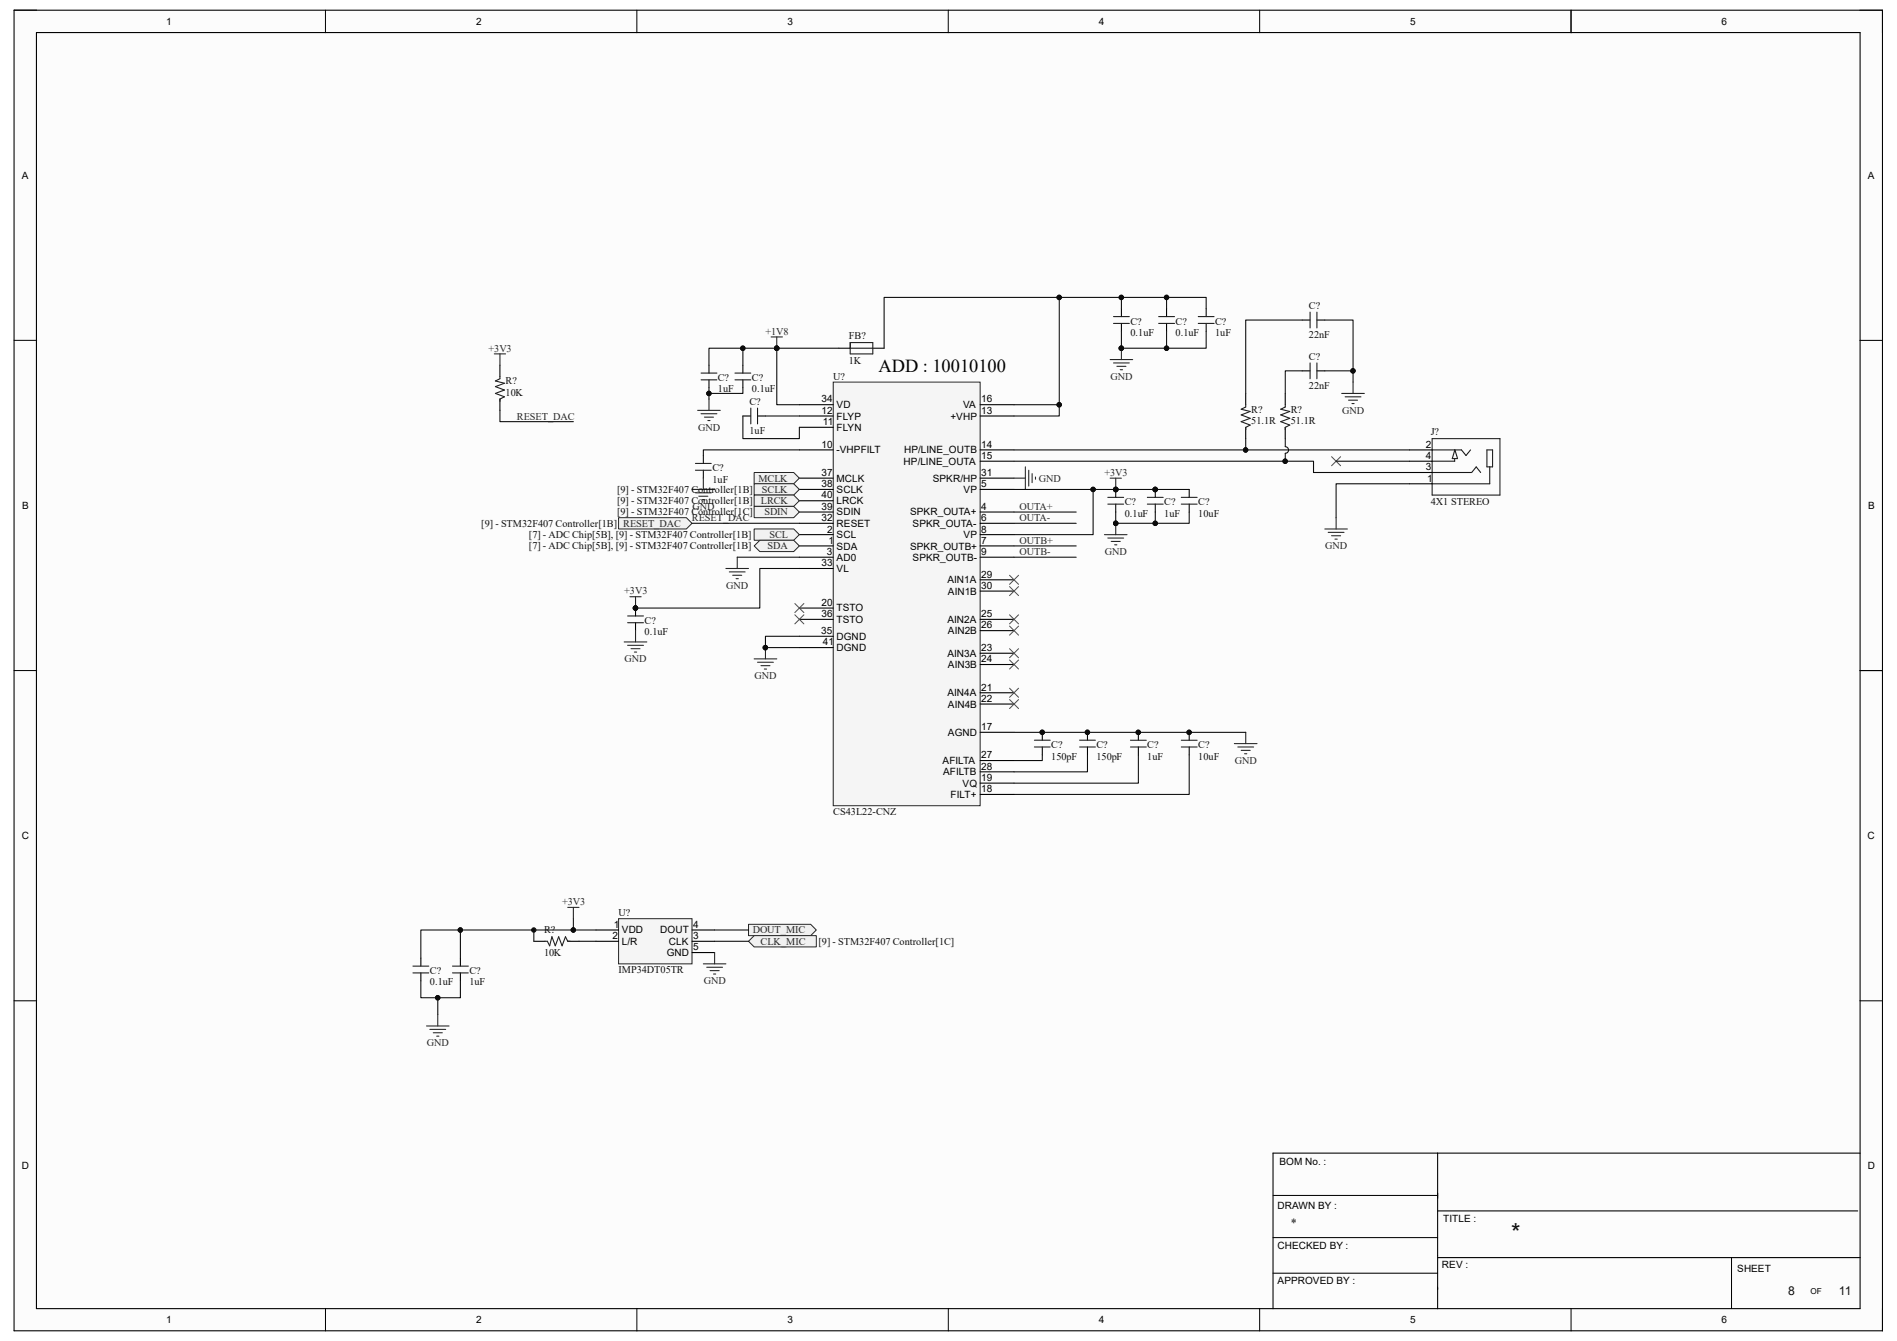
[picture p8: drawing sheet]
<svg xmlns="http://www.w3.org/2000/svg" width="297mm" height="210mm" viewBox="0 0 297 210" stroke-linecap="round" stroke-linejoin="round" font-family="sans-serif">
<g fill="#fcfcfc">
<path d="M2.2 1.6h292.5v206.8h-292.5z" fill-rule="evenodd"/>
<path d="M5.7 5.1h285.5v199.8h-285.5z" fill-rule="evenodd"/>
</g>
<g fill="none" stroke="#000" stroke-width=".16">
<path d="M2.2 1.6h3.5M51 1.6v3.5M99.7 1.6v3.5M148.5 1.6v3.5M197.2 1.6v3.5M246 1.6v3.5M291.2 1.6h3.5v3.5M2.2 53.3h3.5M291.2 53.3h3.5M2.2 105h3.5M291.2 105h3.5M2.2 156.7h3.5"/>
<path d="M291.2 156.7h3.5M199.3 193.8h25.8M199.3 199.4h25.8M199.3 187.2h25.8M271.1 197v7.9M51 204.9v3.5M99.7 204.9v3.5M148.5 204.9v3.5M197.2 204.9v3.5M246 204.9v3.5M294.7 204.9v3.5"/>
</g>
<path d="M5.7 5.1h285.5v199.8h-285.5zM246 1.6v3.5M294.7 1.6h-292.5v206.8h292.5M294.7 1.6v206.8M291.2 105h3.5M225.1 180.6v24.4M225.1 189.6h65.8M225.1 197h66.2M291.3 180.6h-92v24.4" fill="none" stroke="#000" stroke-width=".17"/>
<path d="M130.5 59.8h23v66.4h-23z" fill-rule="evenodd" fill="#f5f5f5"/>
<path d="M130.5 59.8h23v66.4h-23z" fill="none" stroke="#262626" stroke-width=".16"/>
<g fill="none" stroke="#000" stroke-width=".17">
<path d="M125.2 76.6h5.3M125.2 70.5h5.3M125.2 66.9h5.3M125.2 65.2h5.3M125.2 63.4h5.3M125.2 74.9h5.3M125.2 78.4h5.3M153.5 76.6h5.3M153.5 70.5h5.3M153.5 65.2h5.3M153.5 72.2h5.3M153.5 63.4h5.3"/>
<path d="M153.5 74.9h5.3M125.2 85.5h5.3M125.2 83.7h5.3M125.2 87.3h5.3M125.2 80.2h5.3M125.2 82h5.3M125.2 95.2h5.3M125.2 97h5.3M125.2 89h5.3M125.2 99.6h5.3M153.5 85.5h5.3M153.5 83.7h5.3"/>
<path d="M153.5 87.3h5.3M153.5 80.2h5.3M153.5 82h5.3M153.5 97h5.3M153.5 98.8h5.3M153.5 90.8h5.3M153.5 92.6h5.3M125.2 101.4h5.3M153.5 114.7h5.3M153.5 108.5h5.3M153.5 110.3h5.3M153.5 102.3h5.3"/>
<path d="M153.5 104.1h5.3M153.5 119.1h5.3M153.5 124.4h5.3M153.5 122.6h5.3M153.5 120.9h5.3"/>
</g>
<path d="M120.7 52.8h1.8M121.6 52.8v1.7" fill="none" stroke="#262626" stroke-width=".17"/>
<circle cx="121.6" cy="54.5" r=".34" fill="#0e0e0e"/>
<circle cx="121.6" cy="54.5" r=".34" fill="none" stroke="#0e0e0e" stroke-width=".16"/>
<path d="M111 57.2v1.2M111 59.5v1.2M116.3 57.2v1.2M116.3 59.5v1.2M131.3 54.5h1.8M136.7 54.5h1.7M175.6 48.3v1.3M175.6 50.7v1.2M110.1 71.3v1.3M110.1 73.6v1.3M116.3 65.2h1.2M118.6 65.2h1.2" fill="none" stroke="#000" stroke-width=".17"/>
<path d="M109.8 59.5h2.4M109.8 58.4h2.4M115.1 59.5h2.4M115.1 58.4h2.4M133.1 53.7h3.6v1.7h-3.6zM133.1 54.5h3.6M174.3 50.7h2.5M174.3 49.6h2.5M108.9 72.6h2.5M108.9 73.6h2.5M117.5 63.9v2.5M118.6 63.9v2.5" fill="none" stroke="#1c1c1c" stroke-width=".17"/>
<path d="M108.3 76.6h3.6M108.9 77.2h2.5M109.2 64.3h3.6M109.4 77.7h1.4M109.8 64.8h2.4M109.9 78.2h.4M110.1 74.9v1.7M110.3 65.3h1.4M110.8 65.9h.4M111 62.5v1.8" fill="none" stroke="#262626" stroke-width=".17"/>
<path d="M118.1 74h6.2l.9 .9-.9 .9h-6.2z" fill-rule="evenodd" fill="#f0f0f0"/>
<path d="M118.1 74h6.2l.9 .9-.9 .9h-6.2z" fill="none" stroke="#262626" stroke-width=".16"/>
<path d="M118.1 75.8h6.2l.9 .8-.9 .9h-6.2z" fill-rule="evenodd" fill="#f0f0f0"/>
<path d="M118.1 75.8h6.2l.9 .8-.9 .9h-6.2z" fill="none" stroke="#262626" stroke-width=".16"/>
<path d="M118.1 77.5h6.2l.9 .9-.9 .9h-6.2z" fill-rule="evenodd" fill="#f0f0f0"/>
<path d="M118.1 77.5h6.2l.9 .9-.9 .9h-6.2z" fill="none" stroke="#262626" stroke-width=".16"/>
<path d="M118.1 79.3h6.2l.9 .9-.9 .9h-6.2z" fill-rule="evenodd" fill="#f0f0f0"/>
<path d="M118.1 79.3h6.2l.9 .9-.9 .9h-6.2z" fill="none" stroke="#262626" stroke-width=".16"/>
<path d="M78.3 57.2v1.8M78.3 62.5v1.8" fill="none" stroke="#000" stroke-width=".17"/>
<path d="M78.3 59v.3l-.7 .4 1.4 .3-1.4 .6 1.4 .5-1.4 .5 1.4 .5-.7 .4v.4" fill="none" stroke="#1c1c1c" stroke-width=".17"/>
<path d="M77.4 55.4h1.8M78.3 55.4v1.8" fill="none" stroke="#262626" stroke-width=".17"/>
<path d="M96.8 81.1h10.7l.8 .9-.8 .8h-10.7z" fill-rule="evenodd" fill="#f0f0f0"/>
<path d="M96.8 81.1h10.7l.8 .9-.8 .8h-10.7z" fill="none" stroke="#262626" stroke-width=".16"/>
<path d="M118.1 82.8h6.2l.9 .9-.9 .9h-6.2z" fill-rule="evenodd" fill="#f0f0f0"/>
<path d="M118.1 82.8h6.2l.9 .9-.9 .9h-6.2z" fill="none" stroke="#262626" stroke-width=".16"/>
<path d="M119 84.6h5.3l.9 .9-.9 .9h-5.3l-.9-.9z" fill-rule="evenodd" fill="#f0f0f0"/>
<path d="M119 84.6h5.3l.9 .9-.9 .9h-5.3l-.9-.9z" fill="none" stroke="#262626" stroke-width=".16"/>
<path d="M98.6 93.5h1.8M99.5 93.5v1.7M113.7 89h3.5M114.2 89.6h2.5M114.7 90.1h1.4M115.2 90.6h.4M115.4 87.3v1.7" fill="none" stroke="#262626" stroke-width=".17"/>
<circle cx="99.5" cy="95.2" r=".34" fill="#0e0e0e"/>
<circle cx="99.5" cy="95.2" r=".34" fill="none" stroke="#0e0e0e" stroke-width=".16"/>
<circle cx="99.5" cy="95.2" r=".34" fill="#0e0e0e"/>
<circle cx="99.5" cy="95.2" r=".34" fill="none" stroke="#0e0e0e" stroke-width=".16"/>
<path d="M99.5 95.2v1.3M99.5 97.5v1.3" fill="none" stroke="#000" stroke-width=".17"/>
<circle cx="99.5" cy="95.2" r=".34" fill="#0e0e0e"/>
<circle cx="99.5" cy="95.2" r=".34" fill="none" stroke="#0e0e0e" stroke-width=".16"/>
<path d="M98.3 97.5h2.4M98.3 96.5h2.4" fill="none" stroke="#1c1c1c" stroke-width=".17"/>
<path d="M99.5 98.8v1.7M97.7 100.5h3.6M98.3 101.1h2.4M98.8 101.6h1.4M99.3 102.1h.4M118.1 103.2h3.5M118.6 103.7h2.5M119.1 104.3h1.5M119.7 104.8h.3M119.8 101.4v1.8" fill="none" stroke="#262626" stroke-width=".17"/>
<circle cx="119.8" cy="101.4" r=".34" fill="#0e0e0e"/>
<circle cx="119.8" cy="101.4" r=".34" fill="none" stroke="#0e0e0e" stroke-width=".16"/>
<path d="M124.4 94.5l1.5 1.4M124.4 96.3l1.5 1.4M125.9 94.5l-1.5 1.4M125.9 96.3l-1.5 1.4" fill="none" stroke="#4c4c4c" stroke-width=".16"/>
<path d="M173.8 56.3h3.5M174.3 56.8h2.5M174.9 57.4h1.4M175.4 57.9h.4M175.6 54.5v1.8" fill="none" stroke="#262626" stroke-width=".17"/>
<circle cx="175.6" cy="54.5" r=".34" fill="#0e0e0e"/>
<circle cx="175.6" cy="54.5" r=".34" fill="none" stroke="#0e0e0e" stroke-width=".16"/>
<path d="M182.6 48.3v1.3M182.6 50.7v1.2M188.8 48.3v1.3M188.8 50.7v1.2" fill="none" stroke="#000" stroke-width=".17"/>
<path d="M181.4 50.7h2.5M181.4 49.6h2.5M187.6 50.7h2.5M187.6 49.6h2.5" fill="none" stroke="#1c1c1c" stroke-width=".17"/>
<path d="M173.8 74.9h1.8M174.7 74.9v1.8" fill="none" stroke="#262626" stroke-width=".17"/>
<circle cx="174.7" cy="76.7" r=".34" fill="#0e0e0e"/>
<circle cx="174.7" cy="76.7" r=".34" fill="none" stroke="#0e0e0e" stroke-width=".16"/>
<circle cx="174.7" cy="76.7" r=".34" fill="#0e0e0e"/>
<circle cx="174.7" cy="76.7" r=".34" fill="none" stroke="#0e0e0e" stroke-width=".16"/>
<path d="M174.7 76.7v1.2M174.7 79v1.2" fill="none" stroke="#000" stroke-width=".17"/>
<circle cx="174.7" cy="76.7" r=".34" fill="#0e0e0e"/>
<circle cx="174.7" cy="76.7" r=".34" fill="none" stroke="#0e0e0e" stroke-width=".16"/>
<path d="M173.5 79h2.4M173.5 77.9h2.4" fill="none" stroke="#1c1c1c" stroke-width=".17"/>
<path d="M172.9 83.7h3.6M173.5 84.3h2.4M174 84.8h1.4M174.5 85.3h.4M174.7 82v1.7" fill="none" stroke="#262626" stroke-width=".17"/>
<circle cx="174.7" cy="82" r=".34" fill="#0e0e0e"/>
<circle cx="174.7" cy="82" r=".34" fill="none" stroke="#0e0e0e" stroke-width=".16"/>
<circle cx="180.9" cy="76.7" r=".34" fill="#0e0e0e"/>
<circle cx="180.9" cy="76.7" r=".34" fill="none" stroke="#0e0e0e" stroke-width=".16"/>
<path d="M180.9 76.7v1.2M180.9 79v1.2" fill="none" stroke="#000" stroke-width=".17"/>
<circle cx="180.9" cy="76.7" r=".34" fill="#0e0e0e"/>
<circle cx="180.9" cy="76.7" r=".34" fill="none" stroke="#0e0e0e" stroke-width=".16"/>
<path d="M179.6 79h2.5M179.6 77.9h2.5M185 79h2.4M185 77.9h2.4" fill="none" stroke="#1c1c1c" stroke-width=".17"/>
<path d="M186.2 76.7v1.2M186.2 79v1.2" fill="none" stroke="#000" stroke-width=".17"/>
<g fill="none" stroke="#4c4c4c" stroke-width=".16">
<path d="M158.1 90.1l1.4 1.4M158.1 91.9l1.4 1.4M158.1 96.3l1.4 1.4M158.1 98.1l1.4 1.4M159.5 90.1l-1.4 1.4M159.5 91.9l-1.4 1.4M159.5 96.3l-1.4 1.4M159.5 98.1l-1.4 1.4M158.1 101.6l1.4 1.4M158.1 103.4l1.4 1.4M158.1 107.8l1.4 1.4M158.1 109.6l1.4 1.4"/>
<path d="M159.5 101.6l-1.4 1.4M159.5 103.4l-1.4 1.4M159.5 107.8l-1.4 1.4M159.5 109.6l-1.4 1.4"/>
</g>
<path d="M193.3 116.5h3.5M193.8 117h2.5M194.3 117.5h1.4M194.9 118h.3M195 114.7v1.8" fill="none" stroke="#262626" stroke-width=".17"/>
<circle cx="163.2" cy="114.7" r=".34" fill="#0e0e0e"/>
<circle cx="163.2" cy="114.7" r=".34" fill="none" stroke="#0e0e0e" stroke-width=".16"/>
<path d="M163.2 114.7v1.2M163.2 117v1.2" fill="none" stroke="#000" stroke-width=".17"/>
<circle cx="163.2" cy="114.7" r=".34" fill="#0e0e0e"/>
<circle cx="163.2" cy="114.7" r=".34" fill="none" stroke="#0e0e0e" stroke-width=".16"/>
<path d="M162 117h2.4M162 115.9h2.4" fill="none" stroke="#1c1c1c" stroke-width=".17"/>
<circle cx="170.3" cy="114.7" r=".34" fill="#0e0e0e"/>
<circle cx="170.3" cy="114.7" r=".34" fill="none" stroke="#0e0e0e" stroke-width=".16"/>
<path d="M170.3 114.7v1.2M170.3 117v1.2" fill="none" stroke="#000" stroke-width=".17"/>
<circle cx="170.3" cy="114.7" r=".34" fill="#0e0e0e"/>
<circle cx="170.3" cy="114.7" r=".34" fill="none" stroke="#0e0e0e" stroke-width=".16"/>
<path d="M169 117h2.5M169 115.9h2.5" fill="none" stroke="#1c1c1c" stroke-width=".17"/>
<circle cx="178.2" cy="114.7" r=".34" fill="#0e0e0e"/>
<circle cx="178.2" cy="114.7" r=".34" fill="none" stroke="#0e0e0e" stroke-width=".16"/>
<path d="M178.2 114.7v1.2M178.2 117v1.2" fill="none" stroke="#000" stroke-width=".17"/>
<circle cx="178.2" cy="114.7" r=".34" fill="#0e0e0e"/>
<circle cx="178.2" cy="114.7" r=".34" fill="none" stroke="#0e0e0e" stroke-width=".16"/>
<path d="M177 117h2.5M177 115.9h2.5" fill="none" stroke="#1c1c1c" stroke-width=".17"/>
<circle cx="186.2" cy="114.7" r=".34" fill="#0e0e0e"/>
<circle cx="186.2" cy="114.7" r=".34" fill="none" stroke="#0e0e0e" stroke-width=".16"/>
<path d="M186.2 114.7v1.2M186.2 117v1.2" fill="none" stroke="#000" stroke-width=".17"/>
<circle cx="186.2" cy="114.7" r=".34" fill="#0e0e0e"/>
<circle cx="186.2" cy="114.7" r=".34" fill="none" stroke="#0e0e0e" stroke-width=".16"/>
<g fill="none" stroke="#1c1c1c" stroke-width=".17">
<path d="M205.1 48.9v2.5M205.1 56.8v2.5M206.2 48.9v2.5M206.2 56.8v2.5M195 63.4v.3l-.7 .4 1.4 .3-1.4 .6 1.4 .5-1.4 .5 1.4 .6-.7 .3v.4M201.2 63.4v.3l-.7 .4 1.4 .3-1.4 .6 1.4 .5-1.4 .5 1.4 .6-.7 .3v.4M224.2 70.5h4.6l.7 .8 .7-.8M224.2 74h6.2l.7-.9 .7 .9M224.2 68.7h10.6v8.8h-10.6zM227.8 71.8v.4h-3.6M227.8 70.5h.1M227.8 70.5l.4 1.3h-.8l.4-1.3"/>
<path d="M232.8 70.5h.9v2.6h-.9zM233.2 73.1v2.7h-9M185 117h2.4M185 115.9h2.4"/>
</g>
<path d="M203.9 50.1h1.2M203.9 58.1h1.2M206.2 50.1h1.2M206.2 58.1h1.2M195 61.6v1.8M195 66.9v1.8M201.2 61.6v1.8M201.2 66.9v1.8M220.7 75.8h3.5M220.7 74h3.5M220.7 72.2h3.5M220.7 70.5h3.5" fill="none" stroke="#000" stroke-width=".17"/>
<g fill="none" stroke="#262626" stroke-width=".17">
<path d="M211.8 59.8v1.8M158.8 74.9h1.7M160.5 73.1v3.5M161.1 73.6v2.5M161.6 74.2v1.4M162.1 74.7v.4M210.1 61.6h3.5M210.6 62.1h2.5M211.1 62.7h1.4M211.7 63.2h.3M207.4 82.8h3.6M208 83.4h2.4"/>
<path d="M208.5 83.9h1.4M209 84.4h.4M209.2 81.1v1.7"/>
</g>
<path d="M208.5 71.5l1.4 1.4M209.9 71.5l-1.4 1.4" fill="none" stroke="#4c4c4c" stroke-width=".16"/>
<path d="M96.8 143.9h11.5v7.1h-11.5z" fill-rule="evenodd" fill="#f5f5f5"/>
<path d="M96.8 143.9h11.5v7.1h-11.5z" fill="none" stroke="#262626" stroke-width=".16"/>
<path d="M65.9 150.1v1.2M65.9 152.4v1.2M72.1 150.1v1.2M72.1 152.4v1.2M93.3 145.6h3.5M93.3 147.4h3.5M108.3 145.6h3.6M108.3 147.4h3.6M108.3 149.2h3.6" fill="none" stroke="#000" stroke-width=".17"/>
<path d="M68.5 158.9v1.8M88.9 142.1h1.8M89.8 142.1v1.8M110.1 151h3.6M110.6 151.5h2.5M111.2 152h1.4M111.7 152.5h.4M111.9 149.2v1.8M66.8 160.7h3.5M67.3 161.2h2.5M67.8 161.7h1.5M68.4 162.3h.3" fill="none" stroke="#262626" stroke-width=".17"/>
<path d="M64.7 152.4h2.4M64.7 151.3h2.4M70.8 152.4h2.5M70.8 151.3h2.5" fill="none" stroke="#1c1c1c" stroke-width=".17"/>
<path d="M117.2 144.8h9.7l.9 .8-.9 .9h-9.7z" fill-rule="evenodd" fill="#f0f0f0"/>
<path d="M117.2 144.8h9.7l.9 .8-.9 .9h-9.7z" fill="none" stroke="#262626" stroke-width=".16"/>
<path d="M117.2 147.4l.9-.9h9.7v1.8h-9.7z" fill-rule="evenodd" fill="#f0f0f0"/>
<path d="M117.2 147.4l.9-.9h9.7v1.8h-9.7z" fill="none" stroke="#262626" stroke-width=".16"/>
<path d="M83.6 147.4h1.7M88.9 147.4h1.8" fill="none" stroke="#000" stroke-width=".17"/>
<path d="M85.3 147.4h.4l.4 .7 .3-1.4 .5 1.4 .6-1.4 .5 1.4 .5-1.4 .4 .7h.3" fill="none" stroke="#1c1c1c" stroke-width=".17"/>
<path d="M121.6 54.5v8.9h3.6" fill="none" stroke="#0e0e0e" stroke-width=".17"/>
<circle cx="121.6" cy="54.5" r=".34" fill="#0e0e0e"/>
<circle cx="121.6" cy="54.5" r=".34" fill="none" stroke="#0e0e0e" stroke-width=".16"/>
<path d="M138.4 54.5v-7.9h27.4v16.8h-7" fill="none" stroke="#0e0e0e" stroke-width=".17"/>
<circle cx="165.8" cy="46.6" r=".34" fill="#0e0e0e"/>
<circle cx="165.8" cy="46.6" r=".34" fill="none" stroke="#0e0e0e" stroke-width=".16"/>
<circle cx="165.8" cy="63.4" r=".34" fill="#0e0e0e"/>
<circle cx="165.8" cy="63.4" r=".34" fill="none" stroke="#0e0e0e" stroke-width=".16"/>
<path d="M121.6 54.5h9.7" fill="none" stroke="#0e0e0e" stroke-width=".17"/>
<circle cx="121.6" cy="54.5" r=".34" fill="#0e0e0e"/>
<circle cx="121.6" cy="54.5" r=".34" fill="none" stroke="#0e0e0e" stroke-width=".16"/>
<path d="M121.6 54.5h-5.3v2.7" fill="none" stroke="#0e0e0e" stroke-width=".17"/>
<circle cx="121.6" cy="54.5" r=".34" fill="#0e0e0e"/>
<circle cx="121.6" cy="54.5" r=".34" fill="none" stroke="#0e0e0e" stroke-width=".16"/>
<circle cx="116.3" cy="54.5" r=".34" fill="#0e0e0e"/>
<circle cx="116.3" cy="54.5" r=".34" fill="none" stroke="#0e0e0e" stroke-width=".16"/>
<path d="M116.3 54.5h-5.3v2.7" fill="none" stroke="#0e0e0e" stroke-width=".17"/>
<circle cx="116.3" cy="54.5" r=".34" fill="#0e0e0e"/>
<circle cx="116.3" cy="54.5" r=".34" fill="none" stroke="#0e0e0e" stroke-width=".16"/>
<path d="M111 60.7v.9" fill="none" stroke="#0e0e0e" stroke-width=".17"/>
<circle cx="111" cy="61.6" r=".34" fill="#0e0e0e"/>
<circle cx="111" cy="61.6" r=".34" fill="none" stroke="#0e0e0e" stroke-width=".16"/>
<path d="M116.3 60.7v.9h-5.3v.9" fill="none" stroke="#0e0e0e" stroke-width=".17"/>
<circle cx="111" cy="61.6" r=".34" fill="#0e0e0e"/>
<circle cx="111" cy="61.6" r=".34" fill="none" stroke="#0e0e0e" stroke-width=".16"/>
<path d="M78.3 64.3v1.7h11.5M116.3 65.2v3.5h8.9v-1.8M119.8 65.2h5.4M125.2 70.5h-15.1v.8M108.3 82h16.9M115.4 87.3h9.8M125.2 89h-6.2v6.2h-19.5" fill="none" stroke="#0e0e0e" stroke-width=".17"/>
<circle cx="99.5" cy="95.2" r=".34" fill="#0e0e0e"/>
<circle cx="99.5" cy="95.2" r=".34" fill="none" stroke="#0e0e0e" stroke-width=".16"/>
<path d="M119.8 101.4h5.4" fill="none" stroke="#0e0e0e" stroke-width=".17"/>
<circle cx="119.8" cy="101.4" r=".34" fill="#0e0e0e"/>
<circle cx="119.8" cy="101.4" r=".34" fill="none" stroke="#0e0e0e" stroke-width=".16"/>
<path d="M125.2 99.6h-5.4v1.8" fill="none" stroke="#0e0e0e" stroke-width=".17"/>
<circle cx="119.8" cy="101.4" r=".34" fill="#0e0e0e"/>
<circle cx="119.8" cy="101.4" r=".34" fill="none" stroke="#0e0e0e" stroke-width=".16"/>
<path d="M165.8 46.6h9.8v1.7" fill="none" stroke="#0e0e0e" stroke-width=".17"/>
<circle cx="175.6" cy="46.6" r=".34" fill="#0e0e0e"/>
<circle cx="175.6" cy="46.6" r=".34" fill="none" stroke="#0e0e0e" stroke-width=".16"/>
<circle cx="165.8" cy="46.6" r=".34" fill="#0e0e0e"/>
<circle cx="165.8" cy="46.6" r=".34" fill="none" stroke="#0e0e0e" stroke-width=".16"/>
<path d="M165.8 63.4v1.8h-7" fill="none" stroke="#0e0e0e" stroke-width=".17"/>
<circle cx="165.8" cy="63.4" r=".34" fill="#0e0e0e"/>
<circle cx="165.8" cy="63.4" r=".34" fill="none" stroke="#0e0e0e" stroke-width=".16"/>
<path d="M175.6 46.6h13.2v1.7" fill="none" stroke="#0e0e0e" stroke-width=".17"/>
<circle cx="182.6" cy="46.6" r=".34" fill="#0e0e0e"/>
<circle cx="182.6" cy="46.6" r=".34" fill="none" stroke="#0e0e0e" stroke-width=".16"/>
<circle cx="175.6" cy="46.6" r=".34" fill="#0e0e0e"/>
<circle cx="175.6" cy="46.6" r=".34" fill="none" stroke="#0e0e0e" stroke-width=".16"/>
<path d="M182.6 46.6v1.7" fill="none" stroke="#0e0e0e" stroke-width=".17"/>
<circle cx="182.6" cy="46.6" r=".34" fill="#0e0e0e"/>
<circle cx="182.6" cy="46.6" r=".34" fill="none" stroke="#0e0e0e" stroke-width=".16"/>
<path d="M182.6 51.9v2.6h6.2v-2.6" fill="none" stroke="#0e0e0e" stroke-width=".17"/>
<circle cx="182.6" cy="54.5" r=".34" fill="#0e0e0e"/>
<circle cx="182.6" cy="54.5" r=".34" fill="none" stroke="#0e0e0e" stroke-width=".16"/>
<path d="M175.6 51.9v2.6" fill="none" stroke="#0e0e0e" stroke-width=".17"/>
<circle cx="175.6" cy="54.5" r=".34" fill="#0e0e0e"/>
<circle cx="175.6" cy="54.5" r=".34" fill="none" stroke="#0e0e0e" stroke-width=".16"/>
<path d="M175.6 54.5h7" fill="none" stroke="#0e0e0e" stroke-width=".17"/>
<circle cx="182.6" cy="54.5" r=".34" fill="#0e0e0e"/>
<circle cx="182.6" cy="54.5" r=".34" fill="none" stroke="#0e0e0e" stroke-width=".16"/>
<circle cx="175.6" cy="54.5" r=".34" fill="#0e0e0e"/>
<circle cx="175.6" cy="54.5" r=".34" fill="none" stroke="#0e0e0e" stroke-width=".16"/>
<path d="M174.7 80.2v1.8" fill="none" stroke="#0e0e0e" stroke-width=".17"/>
<circle cx="174.7" cy="82" r=".34" fill="#0e0e0e"/>
<circle cx="174.7" cy="82" r=".34" fill="none" stroke="#0e0e0e" stroke-width=".16"/>
<path d="M171.1 76.6v7.1h-12.3" fill="none" stroke="#0e0e0e" stroke-width=".17"/>
<circle cx="171.1" cy="76.7" r=".34" fill="#0e0e0e"/>
<circle cx="171.1" cy="76.7" r=".34" fill="none" stroke="#0e0e0e" stroke-width=".16"/>
<path d="M158.8 76.7h15.9" fill="none" stroke="#0e0e0e" stroke-width=".17"/>
<circle cx="174.7" cy="76.7" r=".34" fill="#0e0e0e"/>
<circle cx="174.7" cy="76.7" r=".34" fill="none" stroke="#0e0e0e" stroke-width=".16"/>
<circle cx="171.1" cy="76.7" r=".34" fill="#0e0e0e"/>
<circle cx="171.1" cy="76.7" r=".34" fill="none" stroke="#0e0e0e" stroke-width=".16"/>
<path d="M174.7 76.7h6.2" fill="none" stroke="#0e0e0e" stroke-width=".17"/>
<circle cx="180.9" cy="76.7" r=".34" fill="#0e0e0e"/>
<circle cx="180.9" cy="76.7" r=".34" fill="none" stroke="#0e0e0e" stroke-width=".16"/>
<circle cx="174.7" cy="76.7" r=".34" fill="#0e0e0e"/>
<circle cx="174.7" cy="76.7" r=".34" fill="none" stroke="#0e0e0e" stroke-width=".16"/>
<path d="M180.9 80.2v1.8h-6.2" fill="none" stroke="#0e0e0e" stroke-width=".17"/>
<circle cx="180.9" cy="82" r=".34" fill="#0e0e0e"/>
<circle cx="180.9" cy="82" r=".34" fill="none" stroke="#0e0e0e" stroke-width=".16"/>
<circle cx="174.7" cy="82" r=".34" fill="#0e0e0e"/>
<circle cx="174.7" cy="82" r=".34" fill="none" stroke="#0e0e0e" stroke-width=".16"/>
<path d="M180.9 76.7h5.3" fill="none" stroke="#0e0e0e" stroke-width=".17"/>
<circle cx="180.9" cy="76.7" r=".34" fill="#0e0e0e"/>
<circle cx="180.9" cy="76.7" r=".34" fill="none" stroke="#0e0e0e" stroke-width=".16"/>
<path d="M186.2 80.2v1.8h-5.3" fill="none" stroke="#0e0e0e" stroke-width=".17"/>
<circle cx="180.9" cy="82" r=".34" fill="#0e0e0e"/>
<circle cx="180.9" cy="82" r=".34" fill="none" stroke="#0e0e0e" stroke-width=".16"/>
<path d="M158.8 70.5h61.9M209.2 72.2h11.5M158.8 80.2h9.7M158.8 82h9.7M158.8 85.5h9.7M158.8 87.3h9.7M158.8 114.7h36.2M163.2 118.2v.9h-4.4M170.3 118.2v2.7h-11.5M178.2 118.2v4.5h-19.4M186.2 118.2v6.2h-27.4" fill="none" stroke="#0e0e0e" stroke-width=".17"/>
<circle cx="195" cy="70.5" r=".34" fill="#0e0e0e"/>
<circle cx="195" cy="70.5" r=".34" fill="none" stroke="#0e0e0e" stroke-width=".16"/>
<path d="M158.8 72.2h46.9v1.8h15" fill="none" stroke="#0e0e0e" stroke-width=".17"/>
<circle cx="201.2" cy="72.2" r=".34" fill="#0e0e0e"/>
<circle cx="201.2" cy="72.2" r=".34" fill="none" stroke="#0e0e0e" stroke-width=".16"/>
<path d="M195 68.7v1.8M220.7 75.8h-11.5v5.3" fill="none" stroke="#0e0e0e" stroke-width=".17"/>
<circle cx="195" cy="70.5" r=".34" fill="#0e0e0e"/>
<circle cx="195" cy="70.5" r=".34" fill="none" stroke="#0e0e0e" stroke-width=".16"/>
<path d="M201.2 68.7v1.3a.52 .52 0 0 1 .6 .5 .52 .52 0 0 1-.6 .5v1.2" fill="none" stroke="#0e0e0e" stroke-width=".17"/>
<circle cx="201.2" cy="72.2" r=".34" fill="#0e0e0e"/>
<circle cx="201.2" cy="72.2" r=".34" fill="none" stroke="#0e0e0e" stroke-width=".16"/>
<path d="M203.9 50.1h-8.9v11.5M203.9 58.1h-2.7v3.5M207.4 50.1h4.4v8h-4.4" fill="none" stroke="#0e0e0e" stroke-width=".17"/>
<circle cx="211.8" cy="58.1" r=".34" fill="#0e0e0e"/>
<circle cx="211.8" cy="58.1" r=".34" fill="none" stroke="#0e0e0e" stroke-width=".16"/>
<path d="M211.8 58.1v1.7" fill="none" stroke="#0e0e0e" stroke-width=".17"/>
<circle cx="211.8" cy="58.1" r=".34" fill="#0e0e0e"/>
<circle cx="211.8" cy="58.1" r=".34" fill="none" stroke="#0e0e0e" stroke-width=".16"/>
<path d="M89.8 143.9v1.7h3.5" fill="none" stroke="#0e0e0e" stroke-width=".17"/>
<circle cx="89.8" cy="145.7" r=".34" fill="#0e0e0e"/>
<circle cx="89.8" cy="145.7" r=".34" fill="none" stroke="#0e0e0e" stroke-width=".16"/>
<path d="M65.9 153.6v2.7h6.2v-2.7M111.9 147.4h5.3" fill="none" stroke="#0e0e0e" stroke-width=".17"/>
<circle cx="68.5" cy="156.3" r=".34" fill="#0e0e0e"/>
<circle cx="68.5" cy="156.3" r=".34" fill="none" stroke="#0e0e0e" stroke-width=".16"/>
<path d="M68.5 156.3v2.6" fill="none" stroke="#0e0e0e" stroke-width=".17"/>
<circle cx="68.5" cy="156.3" r=".34" fill="#0e0e0e"/>
<circle cx="68.5" cy="156.3" r=".34" fill="none" stroke="#0e0e0e" stroke-width=".16"/>
<path d="M72.1 145.6v4.5" fill="none" stroke="#0e0e0e" stroke-width=".17"/>
<circle cx="72.1" cy="145.7" r=".34" fill="#0e0e0e"/>
<circle cx="72.1" cy="145.7" r=".34" fill="none" stroke="#0e0e0e" stroke-width=".16"/>
<path d="M89.8 145.6h-23.9v4.5" fill="none" stroke="#0e0e0e" stroke-width=".17"/>
<circle cx="89.8" cy="145.7" r=".34" fill="#0e0e0e"/>
<circle cx="89.8" cy="145.7" r=".34" fill="none" stroke="#0e0e0e" stroke-width=".16"/>
<circle cx="72.1" cy="145.7" r=".34" fill="#0e0e0e"/>
<circle cx="72.1" cy="145.7" r=".34" fill="none" stroke="#0e0e0e" stroke-width=".16"/>
<path d="M83.6 145.6v1.8M90.7 147.4h2.6M111.9 145.6h5.3" fill="none" stroke="#0e0e0e" stroke-width=".17"/>
<circle cx="83.6" cy="145.7" r=".34" fill="#0e0e0e"/>
<circle cx="83.6" cy="145.7" r=".34" fill="none" stroke="#0e0e0e" stroke-width=".16"/>
<text font-size="3.8" fill="#0e0e0e" x="236.6" y="194.4">*</text>
<text font-size="2.9" x="137.5" y="58.3">ADD : 10010100</text>
<g font-size="1.9" fill="#0e0e0e">
<text x="202.1" y="192.1">*</text>
<text x="280" y="202.7">8</text>
<text x="287.9" y="202.7">11</text>
</g>
<g font-size="1.6">
<text x="26" y="3.9">1</text>
<text x="74.5" y="3.9">2</text>
<text x="123.3" y="3.9">3</text>
<text x="172" y="3.9">4</text>
<text x="220.8" y="3.9">5</text>
<text x="269.5" y="3.9">6</text>
<text x="3.4" y="28">A</text>
<text x="292.4" y="28">A</text>
<text x="128.6" y="64.8">12</text>
<text x="128.6" y="63">34</text>
<text x="131" y="65.7">FLYP</text>
<text x="131" y="63.9">VD</text>
<text x="148.8" y="65.7">+VHP</text>
<text x="150.8" y="63.9">VA</text>
<text x="153.6" y="64.8">13</text>
<text x="153.6" y="63">16</text>
<text x="128.6" y="70.1">10</text>
<text x="128.8" y="66.6">11</text>
<text x="131" y="71">-VHPFILT</text>
<text x="131" y="67.5">FLYN</text>
<text x="141.6" y="71">HP/LINE_OUTB</text>
<text x="153.6" y="70.1">14</text>
<text x="153.6" y="71.9">15</text>
<text x="223.2" y="71.9">4</text>
<text x="223.3" y="70.1">2</text>
<text x="128.6" y="74.5">37</text>
<text x="128.6" y="76.3">38</text>
<text x="131" y="75.4">MCLK</text>
<text x="131" y="77.2">SCLK</text>
<text x="141.5" y="72.8">HP/LINE_OUTA</text>
<text x="146" y="75.4">SPKR/HP</text>
<text x="150.9" y="77.2">VP</text>
<text x="153.6" y="76.3">5</text>
<text x="153.6" y="74.5">31</text>
<text x="223.2" y="73.7">3</text>
<text x="223.4" y="75.4">1</text>
<text x="3.5" y="79.7">B</text>
<text x="128.6" y="81.6">32</text>
<text x="128.6" y="79.8">39</text>
<text x="128.6" y="78.1">40</text>
<text x="129.5" y="83.4">2</text>
<text x="131" y="82.5">RESET</text>
<text x="131" y="80.7">SDIN</text>
<text x="131" y="79">LRCK</text>
<text x="142.5" y="80.7">SPKR_OUTA+</text>
<text x="142.9" y="82.5">SPKR_OUTA-</text>
<text x="153.6" y="79.8">4</text>
<text x="153.6" y="81.6">6</text>
<text x="153.6" y="83.4">8</text>
<text x="292.5" y="79.7">B</text>
<text x="128.6" y="88.7">33</text>
<text x="129.5" y="86.9">3</text>
<text x="129.7" y="85.2">1</text>
<text x="131" y="86.1">SDA</text>
<text x="131" y="84.3">SCL</text>
<text x="131" y="87.8">AD0</text>
<text x="131" y="89.6">VL</text>
<text x="142.5" y="86.1">SPKR_OUTB+</text>
<text x="142.9" y="87.8">SPKR_OUTB-</text>
<text x="150.9" y="84.3">VP</text>
<text x="153.6" y="85.2">7</text>
<text x="153.6" y="86.9">9</text>
<text x="128.6" y="94.9">20</text>
<text x="131" y="95.8">TSTO</text>
<text x="148.3" y="91.4">AIN1A</text>
<text x="148.4" y="93.1">AIN1B</text>
<text x="153.6" y="90.5">29</text>
<text x="153.6" y="92.2">30</text>
<text x="128.6" y="99.3">35</text>
<text x="128.6" y="96.6">36</text>
<text x="128.8" y="101.1">41</text>
<text x="131" y="100.2">DGND</text>
<text x="131" y="97.5">TSTO</text>
<text x="131" y="102">DGND</text>
<text x="148.3" y="97.5">AIN2A</text>
<text x="148.4" y="99.3">AIN2B</text>
<text x="153.6" y="102">23</text>
<text x="153.6" y="96.6">25</text>
<text x="153.6" y="98.4">26</text>
<text x="148.3" y="102.9">AIN3A</text>
<text x="148.4" y="104.6">AIN3B</text>
<text x="153.6" y="103.7">24</text>
<text x="148.3" y="109.1">AIN4A</text>
<text x="148.4" y="110.8">AIN4B</text>
<text x="153.6" y="108.2">21</text>
<text x="153.6" y="109.9">22</text>
<text x="147.6" y="119.7">AFILTA</text>
<text x="148.4" y="115.2">AGND</text>
<text x="153.6" y="114.3">17</text>
<text x="153.6" y="118.8">27</text>
<text x="147.7" y="121.4">AFILTB</text>
<text x="148.8" y="125">FILT+</text>
<text x="150.7" y="123.2">VQ</text>
<text x="153.6" y="124.1">18</text>
<text x="153.6" y="122.3">19</text>
<text x="153.6" y="120.5">28</text>
<text x="3.4" y="131.4">C</text>
<text x="292.4" y="131.4">C</text>
<text x="95.9" y="147.1">2</text>
<text x="96.1" y="145.3">1</text>
<text x="97.4" y="146.2">VDD</text>
<text x="97.4" y="148">L/R</text>
<text x="103.4" y="146.2">DOUT</text>
<text x="104.4" y="149.7">GND</text>
<text x="104.7" y="148">CLK</text>
<text x="108.5" y="147.1">3</text>
<text x="108.5" y="145.3">4</text>
<text x="108.5" y="148.8">5</text>
<text x="3.4" y="183.1">D</text>
<text x="200.3" y="182.5">BOM No. :</text>
<text x="292.4" y="183.1">D</text>
<text x="200" y="189.3">DRAWN BY :</text>
<text x="226" y="191.3">TITLE :</text>
<text x="200" y="195.6">CHECKED BY :</text>
<text x="200" y="201.1">APPROVED BY :</text>
<text x="225.8" y="198.5">REV :</text>
<text x="272" y="199.3">SHEET</text>
<text x="26" y="207.2">1</text>
<text x="74.5" y="207.2">2</text>
<text x="123.3" y="207.2">3</text>
<text x="172" y="207.2">4</text>
<text x="220.8" y="207.2">5</text>
<text x="269.5" y="207.2">6</text>
</g>
<g font-size="1.6" fill="#262626">
<text x="119.8" y="52.4">+1V8</text>
<text x="76.5" y="55.1">+3V3</text>
<text x="173.9" y="59.5">GND</text>
<text x="80.9" y="65.7">RESET_DAC</text>
<text x="210.1" y="64.8">GND</text>
<text x="109.3" y="67.5">GND</text>
<text x="118.7" y="75.4">MCLK</text>
<text x="119.3" y="77.2">SCLK</text>
<text x="162.6" y="75.4">GND</text>
<text x="172.9" y="74.5">+3V3</text>
<text x="108.3" y="81.6">RESET_DAC</text>
<text x="108.4" y="79.8">GND</text>
<text x="119.1" y="79">LRCK</text>
<text x="119.7" y="80.7">SDIN</text>
<text x="159.6" y="79.8">OUTA+</text>
<text x="159.6" y="81.6">OUTA-</text>
<text x="120.2" y="86">SDA</text>
<text x="120.5" y="84.3">SCL</text>
<text x="159.6" y="85.1">OUTB+</text>
<text x="159.6" y="86.9">OUTB-</text>
<text x="173" y="86.9">GND</text>
<text x="207.5" y="86">GND</text>
<text x="97.7" y="93.1">+3V3</text>
<text x="113.7" y="92.2">GND</text>
<text x="97.8" y="103.7">GND</text>
<text x="118.2" y="106.4">GND</text>
<text x="193.3" y="119.6">GND</text>
<text x="88" y="141.8">+3V3</text>
<text x="117.9" y="146.2">DOUT_MIC</text>
<text x="119.1" y="148">CLK_MIC</text>
<text x="110.2" y="154.1">GND</text>
<text x="66.8" y="163.9">GND</text>
</g>
<g font-size="1.6" fill="#0e0e0e">
<text x="132.9" y="53.1">FB?</text>
<text x="177" y="50.8">C?</text>
<text x="177" y="52.6">0.1uF</text>
<text x="184.1" y="50.8">C?</text>
<text x="184.1" y="52.6">0.1uF</text>
<text x="190.2" y="50.8">C?</text>
<text x="190.2" y="52.6">1uF</text>
<text x="204.9" y="48.3">C?</text>
<text x="204.9" y="53">22nF</text>
<text x="112.4" y="59.7">C?</text>
<text x="117.7" y="59.7">C?</text>
<text x="130.5" y="59.5">U?</text>
<text x="132.9" y="57">1K</text>
<text x="204.9" y="56.3">C?</text>
<text x="79.2" y="60.2">R?</text>
<text x="79.2" y="62">10K</text>
<text x="112.4" y="61.4">1uF</text>
<text x="117.3" y="63.4">C?</text>
<text x="117.7" y="61.4">0.1uF</text>
<text x="195.9" y="64.6">R?</text>
<text x="202.1" y="64.6">R?</text>
<text x="204.9" y="60.9">22nF</text>
<text x="117.3" y="68">1uF</text>
<text x="195.9" y="66.4">51.1R</text>
<text x="202.1" y="66.4">51.1R</text>
<text x="224" y="68.2">J?</text>
<text x="96.6" y="77.2">[9] - STM32F407 Controller[1B]</text>
<text x="111.5" y="73.8">C?</text>
<text x="111.5" y="75.6">1uF</text>
<text x="75.4" y="82.5">[9] - STM32F407 Controller[1B] RESET_DAC</text>
<text x="96.6" y="79">[9] - STM32F407 Controller[1B]</text>
<text x="96.6" y="80.7">[9] - STM32F407 Controller[1C]</text>
<text x="176.1" y="79.1">C?</text>
<text x="176.1" y="80.9">0.1uF</text>
<text x="182.3" y="79.1">C?</text>
<text x="182.3" y="80.9">1uF</text>
<text x="187.6" y="79.1">C?</text>
<text x="187.6" y="80.9">10uF</text>
<text x="224" y="79.1">4X1 STEREO</text>
<text x="82.8" y="84.3">[7] - ADC Chip[5B], [9] - STM32F407 Controller[1B]</text>
<text x="82.8" y="86">[7] - ADC Chip[5B], [9] - STM32F407 Controller[1B]</text>
<text x="100.9" y="97.7">C?</text>
<text x="100.9" y="99.5">0.1uF</text>
<text x="164.6" y="117.2">C?</text>
<text x="164.6" y="119">150pF</text>
<text x="171.7" y="117.2">C?</text>
<text x="171.7" y="119">150pF</text>
<text x="179.6" y="117.2">C?</text>
<text x="179.6" y="119">1uF</text>
<text x="187.6" y="117.2">C?</text>
<text x="187.6" y="119">10uF</text>
<text x="130.5" y="127.6">CS43L22-CNZ</text>
<text x="96.9" y="143.5">U?</text>
<text x="85.2" y="146.2">R?</text>
<text x="85.2" y="149.7">10K</text>
<text x="128.1" y="148">[9] - STM32F407 Controller[1C]</text>
<text x="67.3" y="152.6">C?</text>
<text x="67.3" y="154.3">0.1uF</text>
<text x="73.5" y="152.6">C?</text>
<text x="73.5" y="154.3">1uF</text>
<text x="96.9" y="152.4">IMP34DT05TR</text>
</g>
<text font-size="1.3" x="283.5" y="202.7">OF</text>
</svg>
